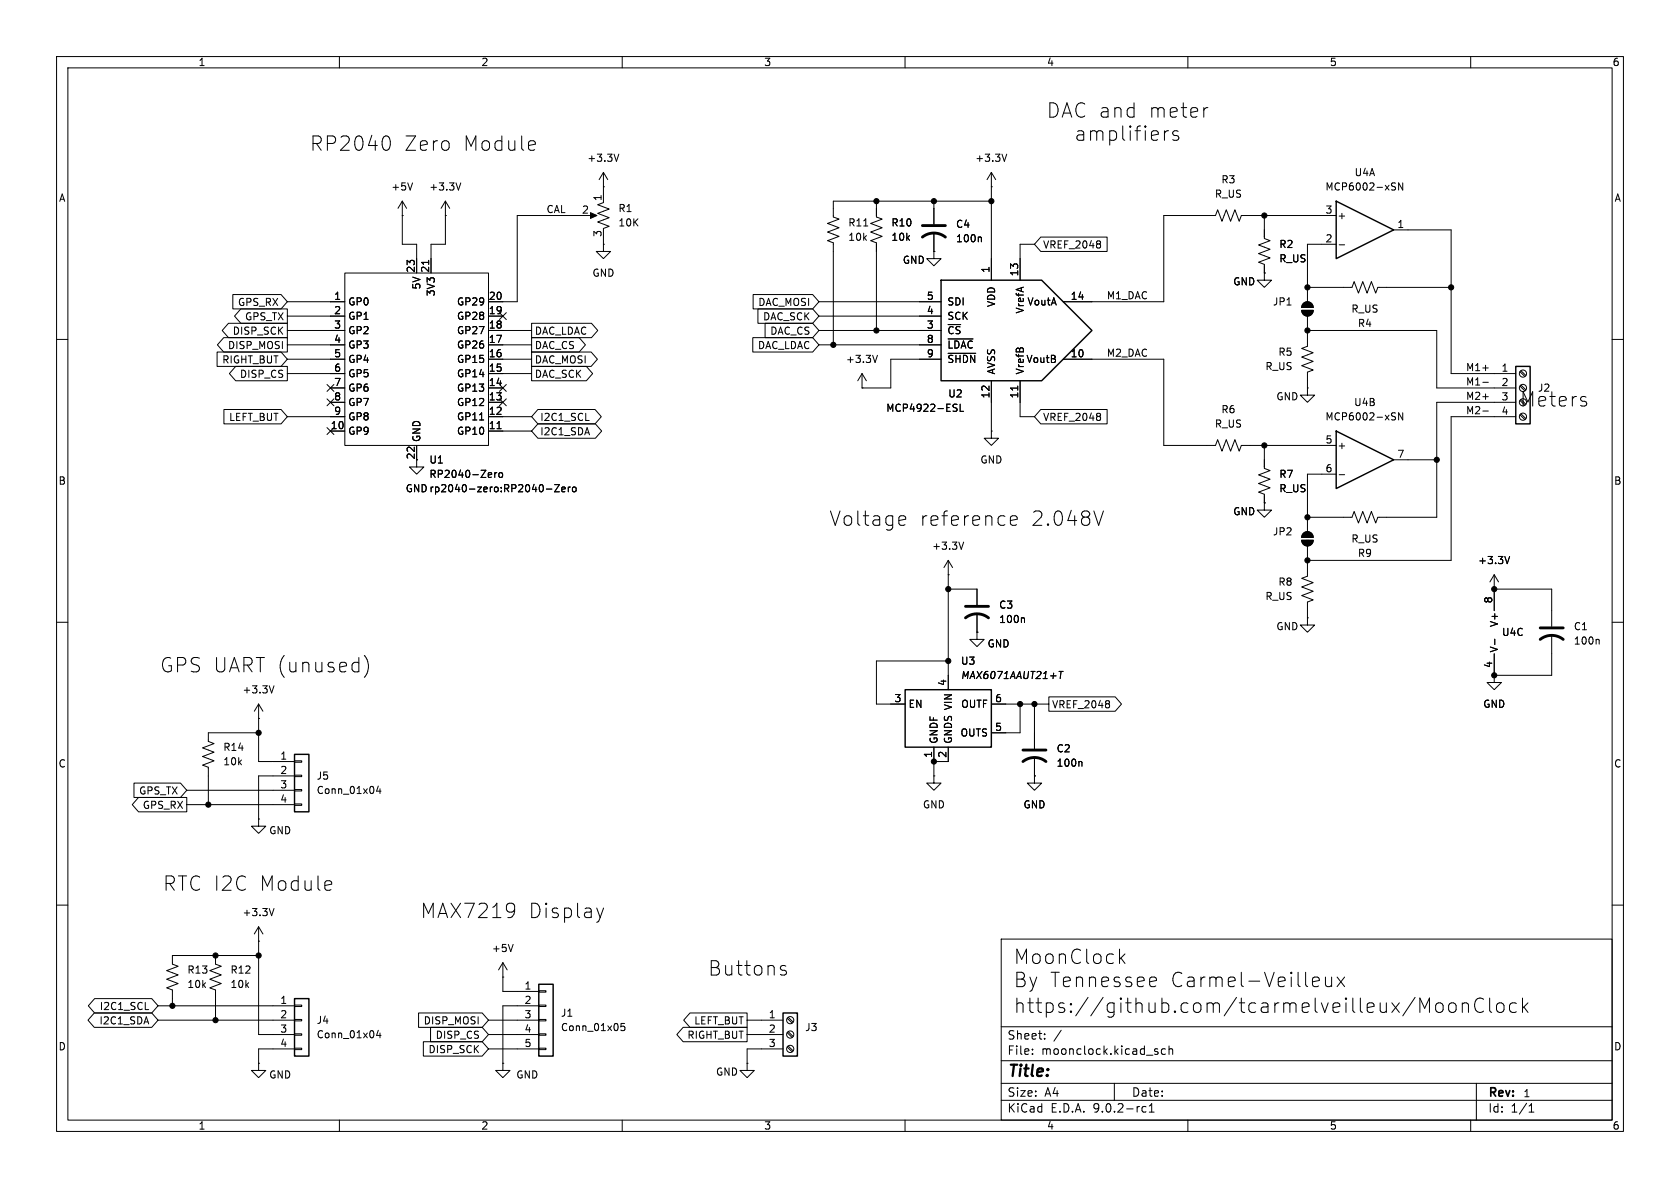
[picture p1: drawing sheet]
<svg xmlns="http://www.w3.org/2000/svg" width="297mm" height="210mm" viewBox="0 0 297 210" stroke-linecap="round" stroke-linejoin="round" font-family="sans-serif">
<g fill="none" stroke="#000" stroke-width=".18">
<path d="M10 10h277v190h-277zM12 12h273v186h-273zM60 10v2M110 10v2M160 10v2M210 10v2M213.5 19l-.4 .1M260 10v2M68.6 24.2a1.9 1.9 0 0 1 0 2.3M71.1 38.1h.1M71.1 35.6l-.7 1.2M71.1 35.6l.8 1.2"/>
<path d="M71.1 35.6v7.6h2.6v5.1M72.9 32.3l-.4 1.3M78.7 38.1h.1M78.7 35.6v7.6h-2.5v5.1M78.7 35.6l-.7 1.2M78.7 35.6l.8 1.2M81.5 32.3l-.5 1.3M94.3 24.9l.2 .1 .1 .5-1.2 .2M94.5 26.5l-.2 .1M102.9 38.1h-11.5v15.2h-5M104.1 38.1h1.1M106.7 35.8l-1 .4 2 .8-2 .7 2 .8-2 .7 2 .8-1 .4v.2"/>
<path d="M106.7 33h.1M106.7 30.5v5.1M106.7 30.5l-.8 1.3M106.7 30.5l.7 1.3M109.4 27.2l-.4 1.3M152.7 39.9h.7M154.9 35.6v2.8l1.1 .3-2.1 .8 2.1 .8-2.1 .7 2.1 .8-2.1 .7 1 .4v15.5M165.1 35.6v4M175.3 33h.1M175.3 35.6h-28v2.8l1 .3-2 .8 2 .8-2 .7 2 .8-2 .7 1 .4v18.1M175.3 30.5l-.8 1.3M175.3 30.5l.7 1.3"/>
<path d="M175.3 30.5v19M178 27.2l-.4 1.3M206.6 23.1l-.5 .1M208.3 23.2l-.6-.1-.4 .4 .1 .3 .9 .3 .1 .2-.1 .4-.3 .1-.7-.1M223.5 38.1v4.1l1 .3-2 .8 2 .8-2 .7 2 .8-2 .8 1 .3v1.6M236.2 38.1h-16.7l-.4 1-.8-2-.7 2-.8-2-.8 2-.7-2-.4 1h-9.2v15.2h-17.7M246.2 32.3l.5 .1M246.5 33l.2 .2-.2 .4M248 32.3v1.3l-.7-1.3v1.3M39.5 59.7h11.3v2.5h-11.3l-1.1-1.2zM40.4 57.1h10.4v2.6h-10.4l-1.1-1.3zM41.2 52.1h8.5l1.1 1.2-1.1 1.3h-8.5z"/>
<path d="M42.6 54.6h8.2v2.6h-8.2l-1.1-1.3zM50.8 53.3h10.2M50.8 55.9h10.2M50.8 58.4h10.2M61 48.3h25.4v30.4h-25.4zM75.8 46v.7M86.4 55.9h2.5M86.4 58.4h7.6M88.3 55.3l1.2 1.2M89.5 55.3l-1.2 1.2M94 57.1h10.6l1.1 1.3-1.1 1.3h-10.6zM94 59.7h8.4l1.1 1.3-1.1 1.2h-8.4z"/>
<path d="M106.7 43.2v1.3h1.2l-1.2 1.2-1.3-1.2h1.3M106.7 43.2h.1M106.7 41.9v1.3M133.1 59.7h10.6l1.1 1.3-1.1 1.2h-10.6zM133.1 52.1h10.6l1.1 1.2-1.1 1.3h-10.6zM134 54.6h9.7l1.1 1.3-1.1 1.3h-9.7zM135.3 57.1h8.4l1.1 1.3-1.1 1.3h-8.4zM144.8 53.3h21.6M144.8 55.9h21.6M144.8 58.4h21.6M165.1 44.5v1.2h1.3l-1.3 1.3-1.3-1.3h1.3M165.1 44.5h.1"/>
<path d="M165.1 41.1v3.4M167.6 59.9h4.4M173.3 41.9l.2 .2v.6M182.9 43.2h-2.6v6.3M184 41.9h11.7v2.6h-11.7l-1.1-1.3zM194.4 42.6l.2 .2-.2 .3M194.4 43.2l.2 .2-.2 .4M223.5 48.3v1.2h1.3l-1.3 1.3-1.3-1.3h1.3M223.5 48.3h.1M230.1 54.9h2.1a1.02 1.02 0 0 1-1.1 1 1.02 1.02 0 0 1-1-1zM230.4 53.6a1.02 1.02 0 0 1 1.1-.2 1.02 1.02 0 0 1 .7 1h-2.1zM231.1 50.8h7.9l.4-1 .8 2 .7-2 .8 2 .7-2 .8 2 .4-1h12.9"/>
<path d="M231.1 55.9v5.3l-1 .4 2.1 .8-2.1 .7 2.1 .8-2.1 .7 2.1 .8-1.1 .4v2.8M231.1 58.4h22.9v10.2h14M236.2 43.2h-5.1v10.1M236.7 43.3h1M246.4 40.6h10.1v25.4h11.5M10 60h2M38.4 62.2h11.3l1.1 1.3-1.1 1.3h-11.3zM39.6 72.4h10.1l1.1 1.3-1.1 1.2h-10.1zM41.7 64.8h9.1v2.5h-9.1l-1.1-1.3zM50.8 66h10.2M50.8 73.7h10.2M50.8 61h10.2"/>
<path d="M50.8 63.5h10.2M57.8 70.5l1.2 1.2M57.8 68l1.2 1.2M57.8 75.6l1.2 1.2M58.4 68.6h2.6M58.4 71.1h2.6M58.4 76.2h2.6M59 70.5l-1.2 1.2M59 68l-1.2 1.2M59 75.6l-1.2 1.2M73.7 78.7v3.9h1.2l-1.2 1.2-1.3-1.2h1.3M84.8 74.2h.7"/>
<path d="M86.4 66h7.6M86.4 68.6h2.5M86.4 71.1h2.5M86.4 73.7h7.6M86.4 61h7.6M86.4 63.5h7.6M86.4 76.2h7.6M87.9 75.8h.7M88.3 68l1.2 1.2M88.3 70.5l1.2 1.2M89.5 68l-1.2 1.2M89.5 70.5l-1.2 1.2"/>
<path d="M94 62.2h10.5l1.1 1.3-1.1 1.3h-10.5zM94 64.8h9.7l1.1 1.2-1.1 1.3h-9.7zM95.1 72.4h10.1l1.1 1.3-1.1 1.2h-10.1l-1.1-1.2zM95.1 74.9h10.2l1.1 1.3-1.1 1.3h-10.2l-1.1-1.3zM103.6 74.3h.6M144.8 61h21.6M152.4 68.6h.1M152.4 66l-.8 1.3M152.4 66l.8 1.3M152.4 66v2.6M155.1 62.8l-.4 1.3M166.4 63.5h-8.9v5.1h-5.1"/>
<path d="M167.6 62.5h4.9M168.7 71.4l.5 .1M169 72.1l.2 .3-.2 .3M169.7 71.4v1.3h.6M175.3 76.2v1.3h1.2l-1.2 1.2-1.3-1.2h1.3M175.3 76.2h.1M175.3 67.3v8.9M179.9 68.2v.8M180.3 67.3v6.4h2.6M184 72.4h11.7v2.5h-11.7l-1.1-1.2zM188 63.5h17.7v15.2h9.2l.4-1 .7 2.1 .8-2.1 .8 2.1 .7-2.1 .8 2.1 .4-1.1h16.7M194.4 73.1l.2 .2-.2 .2"/>
<path d="M194.4 73.7l.2 .1-.2 .5M223.5 78.7v4.1l1 .4-2 .7 2 .8-2 .8 2 .7-2 .8 1 .4v1.5M231.1 68.6v1.3h1.3l-1.3 1.2-1.2-1.2h1.2M231.1 68.6h.1M246.2 73h.5M246.5 73.6l.2 .3-.2 .3M248 73v1.2l-.7-1.2v1.2M262.1 72.7h1M262.1 67.6h1M268 71.1h-14v20.3h-10.4l-.4 1.1-.8-2.1-.7 2.1-.8-2.1-.7 2.1-.8-2.1-.4 1h-7.9M268 73.7h-11.5v25.4h-25.4M268.7 65.7l.9 .8"/>
<path d="M268.7 68.2l.9 .9M268.7 73.3l.9 .9M268.9 65.5l.8 .9M268.9 68.1l.8 .8M268.9 73.2l.8 .8M285 60h2M87.5 83.6v.8M87.8 83.6l-.3 .2M88.3 83.7l.1-.1 .4 .1 .1 .5-.2 .1-.3 .1-.1-.1zM96.6 86.5h1M98 85.7h.9l-.9 1.2h.9M99.3 86.5l.6-.1v-.2l-.4-.1-.2 .2 .1 .6h.5"/>
<path d="M100.5 86.1v.8M100.8 86.1l-.3 .2M101.3 86.2l.3-.1 .3 .2v.4l-.3 .2h-.3l-.1-.2zM159.3 91.2l.7 .1 .1 .5-1.2 .2M160 92.7l-.7 .2M167.6 99.1l.8 1.2M167.6 99.1l-.7 1.2M167.6 99.1v22.8M170.4 95.8l-.5 1.3M178.6 92l1.2-.2-.1-.5-.7-.1-.4 .3v1l.1 .2 .3 .2 .7-.2M195.1 90.3l-.9 2.6M223.5 88.9v1.3h1.3l-1.3 1.2-1.3-1.2h1.3"/>
<path d="M223.5 88.9h.1M230.1 95.5h2.1a1.02 1.02 0 0 1-1.1 1 1.02 1.02 0 0 1-1-1zM230.4 94.3a1.02 1.02 0 0 1 1.1-.2 1.02 1.02 0 0 1 .7 .9h-2.1zM231.1 96.5v5.4l-1 .3 2.1 .8-2.1 .8 2.1 .7-2.1 .8 2.1 .7-1.1 .4v2.8M236.2 83.8h-5.1v10.2M236.7 83.9h1M246.4 81.3h7.6M266.9 98.4l-.4 1.2M10 110h2M64.4 115.9a2.91 2.91 0 0 1 0 3.8M167.6 101.6h.1M167.6 116.8h-12.7v7.7h5.1"/>
<path d="M167.6 104.1h5.1v2.8M172.7 111.8v1.2h-1.3l1.3 1.3 1.3-1.3h-1.3M172.7 111.8h.1M172.7 108.5v3.3M180.9 109.2l.2 .2v.7M187.2 118.7h.7M187.6 118.7l-.2 1.3M231.1 109.2v1.3h1.3l-1.3 1.3-1.2-1.3h1.2M231.1 109.2h.1M264.2 104.1h.1M264.2 119.4v1.3h1.2l-1.2 1.2-1.3-1.2h1.3M264.2 119.4h.1"/>
<path d="M264.2 104.1h10.1v6.6M264.2 101.6l-.8 1.3M264.2 101.6l.7 1.3M264.2 101.6v6.4M264.2 115.6v3.8M264.3 113v1M274.3 112.3v7.1h-10.1M282.5 113l.2 .2v.7M285 110h2M23.7 138.4h8.2l1.1 1.3-1.1 1.3h-8.2zM33 139.7h19.1M45.7 129.5h-8.9v1.6l1 .3-2 .8 2 .8-2 .7 2 .8-2 .8 1 .3v6.6"/>
<path d="M45.7 127h.1M45.7 124.5l.8 1.2M45.7 124.5l-.7 1.2M45.7 124.5v10.1h6.4M48.4 121.2l-.4 1.3M52.1 134.5h1.2v.2h-1.2zM52.1 137h1.2v.3h-1.2zM52.1 139.6h1.2v.2h-1.2zM52.1 137.2h-6.4v7.6M66.9 138.9l-.3 1h.8M67.2 139.4v.9M165.1 137.2v1.2h1.3l-1.3 1.3-1.3-1.3h1.3"/>
<path d="M165.1 137.2h.1M165.1 132.1v5.1M167.6 132.1v2.5h-2.5M175.3 124.5h10.1M180.3 124.5v5h-5M182.9 137.2v1.2h1.2l-1.2 1.3-1.3-1.3h1.3M182.9 137.2h.1M182.9 124.5v7.8M182.9 133.9v3.3M185.4 123.2h11.8l1.1 1.3-1.1 1.2h-11.8zM191.1 134.6l.2 .2v.7M196 123.9l.2 .2-.2 .2"/>
<path d="M196 124.5l.2 .1-.2 .5M24.5 141h8.5v2.5h-8.5l-1.1-1.3zM33 142.2h19.1M45.7 144.8v1.3h-1.3l1.3 1.2 1.3-1.2h-1.3M45.7 144.8h.1M52.1 142.1h1.2v.3h-1.2zM58.3 155.7l.2 .1 .1 .5-1.2 .2M58.5 157.3l-.2 .1M90.9 159.9l.1 .3-.1 1.4M10 160h2M16.7 179.1h10.1l1.1 1.2-1.1 1.3h-10.1l-1.1-1.3zM16.7 176.5h10.1l1.1 1.3-1.1 1.3h-10.1l-1.1-1.3z"/>
<path d="M25.7 178.5h.6M27.9 177.8h24.2M38.1 168.9v1.5l1 .4-2 .8 2 .7-2 .8 2 .8-2 .7 1 .4v5.3M45.7 168.9h-15.2v1.5l1 .4-2 .8 2 .7-2 .8 2 .8-2 .7 1 .4v2.8M45.7 166.4h.1M45.7 163.8v19.1h6.4M45.7 163.8l.8 1.3M45.7 163.8l-.7 1.3M48.4 160.6l-.4 1.3M52.1 177.7h1.2v.2h-1.2zM74 179.1h11.2l1.2 1.2-1.2 1.3h-11.2zM88.9 172.7h.1"/>
<path d="M88.9 170.2l-.8 1.3M88.9 170.2l.8 1.3M88.9 170.2v5.1h6.3M90.7 166.9l-.4 1.3M91 160.8l-.1 .2M95.2 175.1h1.3v.3h-1.3zM95.2 177.7h1.3v.2h-1.3zM95.2 177.8h-6.3v10.2M106.7 160.5l-.6 1.7M122 179.1h10.1v2.5h-10.1l-1.1-1.3zM138.1 171.4l.6 .1 .3 .4-.1 .3-.7 .2M138.1 170.8l.2-.1 .6 .1"/>
<path d="M139.3 179.8l.9 .9M177 166h108v32h-108zM198.2 169.4l.7 .9M198.9 168.6l-1 1M203.6 172.7l.7 .1 .1 .5-1.2 .3M204.3 174.3l-.7 .1M232.4 172.7l.7 .1 .1 .5-1.2 .3M233.1 174.3l-.7 .1M234.3 172.7v1.3l.1 .3a.69 .69 0 0 0 1-.1M235.4 172.7v1.7M236.4 172.7l1.3 1.7M237.7 172.7l-1.3 1.7"/>
<path d="M251 176.4l.9 1.8 .8-1.8v2.6M253.9 177.5a.69 .69 0 0 1 .7-.2 .69 .69 0 0 1 .5 .5v.7a.69 .69 0 0 1-.6 .5 .69 .69 0 0 1-.7-.5v-.7zM256.3 177.4a.69 .69 0 0 1 1.1 .4v.7a.69 .69 0 0 1-.6 .5 .69 .69 0 0 1-.7-.5v-.7zM258.5 177.5a.63 .63 0 0 1 1.1 .1v1.4M258.5 177.3v1.7M262.3 176.7a.95 .95 0 0 0-1.1-.2 .95 .95 0 0 0-.5 1 1.08 1.08 0 0 0 .3 1.2 1.08 1.08 0 0 0 1.1 .2l.2-.2M263.4 176.4v2.2l.3 .4M264.7 177.5a.69 .69 0 0 1 .7-.2 .69 .69 0 0 1 .5 .5v.7a.69 .69 0 0 1-.7 .5 .69 .69 0 0 1-.6-.5v-.7zM268.1 177.4l-.8-.1-.4 .5v.7l.2 .4 .2 .1 .8-.1M269.2 176.4v2.6M269.4 178l.7 1M270.1 177.3l-.9 .9"/>
<path d="M285 160h2M27.9 180.3h24.2M45.7 188v1.2h-1.3l1.3 1.3 1.3-1.3h-1.3M45.7 188h.1M52.1 180.2h1.2v.3h-1.2zM52.1 182.8h1.2v.2h-1.2zM52.1 185.3h1.2v.2h-1.2zM52.1 185.4h-6.4v2.6M60 198v2M66.9 182.1l-.3 .9h.8M67.2 182.6v.9M74.8 184.1h10.4l1.2 1.3-1.2 1.3h-10.4z"/>
<path d="M76.1 181.6h9.1l1.2 1.3-1.2 1.3h-9.1zM86.4 185.4h8.8M86.4 180.3h8.8M86.4 182.9h8.8M88.9 188v1.2h1.3l-1.3 1.3-1.3-1.3h1.3M88.9 188h.1M95.2 180.2h1.3v.3h-1.3zM95.2 182.8h1.3v.2h-1.3zM95.2 185.3h1.3v.2h-1.3zM110 198v2M110.4 180.9h-.6v.6l.1-.1 .5 .1 .1 .1-.1 .5-.2 .1-.4-.1M120.8 181.6h11.3v2.6h-11.3l-1.1-1.3z"/>
<path d="M132.1 188v1.2h1.2l-1.2 1.3-1.3-1.3h1.3M132.1 188h.1M132.1 180.3h6.3M132.1 182.9h6.3M138.4 185.4h-6.3v2.6M139.2 180l.8 .8M139.2 182.5l.8 .9M139.2 185.1l.8 .8M139.3 182.4l.9 .8M139.3 184.9l.9 .9M160 198v2M177 194.5h108"/>
<path d="M177 191.5h108M177 187.5h108M177 181.5h108M182.5 186.3v.1M182.5 185.5v.1M184.7 183.6v.1M184.7 182.8v.1M187.6 182.1l-1.3 2M197 191.5v3M202.6 195.7l-.4-.1-.3 .3v.4l.1 .2h.6M203.2 196.6h.8M203.2 195.5l.4-.4v1.5"/>
<path d="M204.5 185.9l.2 .2-.2 .3M204.5 185.4l.2 .1M206 185.5l-.4-.1-.3 .3v.4l.2 .2h.5M206.7 185.5l.2-.1 .3 .1 .1 .9M206.7 184.9v1.5M210 198v2M260 198v2M261 191.5v6.5M270.3 196.6h.9M270.3 195.5l.4-.4v1.5"/>
<circle cx="269.2" cy="68.6" r=".63"/>
<circle cx="269.2" cy="73.7" r=".63"/>
<circle cx="269.2" cy="66" r=".63"/>
<circle cx="139.7" cy="180.3" r=".63"/>
<circle cx="139.7" cy="182.9" r=".63"/>
<circle cx="139.7" cy="185.4" r=".63"/>
</g>
<path d="M163.1 39.9h4M163.1 41.9a3.3 3.3 0 0 1 4 0M170.7 109.2a3.3 3.3 0 0 1 4.1 0M170.7 107.2h4.1M272.3 113a3.3 3.3 0 0 1 4.1 0M272.3 111h4.1M180.8 134.6a3.3 3.3 0 0 1 4.1 0M180.8 132.6h4.1" fill="none" stroke="#000" stroke-width=".51"/>
<g fill="#000" stroke="#000" stroke-width=".18">
<path d="M104.4 37.6l1.1 .5-1.1 .5zM230.1 54.9h2.1a1.02 1.02 0 0 1-1.1 1 1.02 1.02 0 0 1-1-1zM230.4 53.6a1.02 1.02 0 0 1 1.1-.2 1.02 1.02 0 0 1 .7 1h-2.1zM230.1 95.5h2.1a1.02 1.02 0 0 1-1.1 1 1.02 1.02 0 0 1-1-1zM230.4 94.3a1.02 1.02 0 0 1 1.1-.2 1.02 1.02 0 0 1 .7 .9h-2.1z"/>
<circle cx="154.9" cy="35.6" r=".46"/>
<circle cx="165.1" cy="35.6" r=".46"/>
<circle cx="175.3" cy="35.6" r=".46"/>
<circle cx="223.5" cy="38.1" r=".46"/>
<circle cx="154.9" cy="58.4" r=".46"/>
<circle cx="231.1" cy="58.4" r=".46"/>
<circle cx="231.1" cy="50.8" r=".46"/>
<circle cx="256.5" cy="50.8" r=".46"/>
<circle cx="147.3" cy="61" r=".46"/>
<circle cx="223.5" cy="78.7" r=".46"/>
<circle cx="231.1" cy="91.4" r=".46"/>
<circle cx="231.1" cy="99.1" r=".46"/>
<circle cx="254" cy="81.3" r=".46"/>
<circle cx="167.6" cy="104.1" r=".46"/>
<circle cx="167.6" cy="116.8" r=".46"/>
<circle cx="264.2" cy="119.4" r=".46"/>
<circle cx="264.2" cy="104.1" r=".46"/>
<circle cx="45.7" cy="129.5" r=".46"/>
<circle cx="165.1" cy="134.6" r=".46"/>
<circle cx="180.3" cy="124.5" r=".46"/>
<circle cx="182.9" cy="124.5" r=".46"/>
<circle cx="36.8" cy="142.2" r=".46"/>
<circle cx="30.5" cy="177.8" r=".46"/>
<circle cx="38.1" cy="168.9" r=".46"/>
<circle cx="45.7" cy="168.9" r=".46"/>
<circle cx="38.1" cy="180.3" r=".46"/>
</g>
<path d="M236.2 35.6l10.2 5-10.2 5.1zM166.4 49.5h17.7l8.9 8.9-8.9 8.9h-17.7zM236.2 76.2l10.2 5.1-10.2 5.1zM268 64.8h2.5v10.1h-2.5zM52.1 133.4h2.5v10.1h-2.5zM160 121.9h15.3v10.2h-15.3zM52.1 176.5h2.5v10.2h-2.5zM95.2 174h2.6v12.7h-2.6zM138.4 179.1h2.6v7.6h-2.6z" fill="none" stroke="#000" stroke-width=".25"/>
<g font-size="3.5">
<text x="185" y="21">DAC and</text>
<text x="202.9" y="21">meter</text>
<text x="54.8" y="26.9">RP2040</text>
<text x="71.4" y="26.9">Zero</text>
<text x="81.7" y="26.9">Module</text>
<text x="189.9" y="25.1">amplifiers</text>
<text x="268.7" y="72.1">Meters</text>
<text x="146.6" y="93.2">Voltage</text>
<text x="162.5" y="93.2">reference</text>
<text x="182.2" y="93.2">2.048V</text>
<text x="28.3" y="119.1">GPS UART (unused)</text>
<text x="28.8" y="157.7">RTC I2C</text>
<text x="45.7" y="157.7">Module</text>
<text x="74.3" y="162.5">MAX7219</text>
<text x="93.4" y="162.5">Display</text>
<text x="125.2" y="172.7">Buttons</text>
<text x="179.1" y="170.7">MoonClock</text>
<text x="179.1" y="179.3">https://github.com/tcarmelveilleux/MoonClock</text>
<text x="179.1" y="174.7">By Tennessee</text>
<text x="206.7" y="174.7">Carmel-Veilleux</text>
</g>
<text font-size="2.8" x="178" y="190.9">Title:</text>
<g font-size="2.1">
<text x="178" y="184">Sheet:</text>
<text x="178" y="186.7">File:</text>
<text x="184.1" y="186.7">moonclock.kicad_sch</text>
<text x="178" y="196.9">KiCad</text>
<text x="178" y="194.1">Size:</text>
<text x="184.7" y="194.1">A4</text>
<text x="185.7" y="196.9">E.D.A.</text>
<text x="193.3" y="196.9">9.0.2-rc1</text>
<text x="200" y="194.1">Date:</text>
<text x="263" y="194.3">Rev:</text>
<text x="263" y="196.9">Id:</text>
<text x="267.1" y="196.9">1/1</text>
</g>
<g font-size="1.8">
<text x="35" y="11.9">1</text>
<text x="85" y="11.9">2</text>
<text x="135" y="11.9">3</text>
<text x="185" y="11.9">4</text>
<text x="235" y="11.9">5</text>
<text x="285" y="11.9">6</text>
<text x="103.7" y="28.8">+3.3V</text>
<text x="172.3" y="28.8">+3.3V</text>
<text x="10.3" y="35.9">A</text>
<text x="69.1" y="33.9">+5V</text>
<text x="75.8" y="33.9">+3.3V</text>
<text x="106.4" y="35.6" transform="rotate(-90 106.4 35.6)">1</text>
<text x="214.7" y="35.2">R_US</text>
<text x="215.8" y="32.6">R3</text>
<text x="234.2" y="33.9">MCP6002-xSN</text>
<text x="239.4" y="31.3">U4A</text>
<text x="285.3" y="35.9">A</text>
<text x="96.5" y="37.8">CAL</text>
<text x="102.8" y="37.8">2</text>
<text x="106.4" y="42" transform="rotate(-90 106.4 42)">3</text>
<text x="109.2" y="37.7">R1</text>
<text x="109.2" y="40.2">10K</text>
<text x="149.9" y="40.2">R11</text>
<text x="157.5" y="40.2">R10</text>
<text x="168.9" y="40.5">C4</text>
<text x="234.2" y="37.8">3</text>
<text x="236.3" y="39">+</text>
<text x="246.9" y="40.4">1</text>
<text x="149.9" y="42.8">10k</text>
<text x="157.5" y="42.8">10k</text>
<text x="159.5" y="46.8">GND</text>
<text x="168.9" y="43">100n</text>
<text x="184.3" y="44.1">VREF_2048</text>
<text x="226.1" y="44">R2</text>
<text x="226.1" y="46.6">R_US</text>
<text x="234.2" y="42.9">2</text>
<text x="59" y="53.1">1</text>
<text x="73.4" y="48.3" transform="rotate(-90 73.4 48.3)">23</text>
<text x="74.5" y="51.3" transform="rotate(-90 74.5 51.3)">5V</text>
<text x="75.9" y="48.3" transform="rotate(-90 75.9 48.3)">21</text>
<text x="77.1" y="52.5" transform="rotate(-90 77.1 52.5)">3V3</text>
<text x="86.3" y="53.1">20</text>
<text x="104.6" y="49.1">GND</text>
<text x="163.8" y="53.1">5</text>
<text x="175" y="48.3" transform="rotate(-90 175 48.3)">1</text>
<text x="180.1" y="48.9" transform="rotate(-90 180.1 48.9)">13</text>
<text x="189.2" y="53.1">14</text>
<text x="195.6" y="53">M1_DAC</text>
<text x="217.9" y="50.6">GND</text>
<text x="41" y="59.4">DISP_SCK</text>
<text x="42" y="54.3">GPS_RX</text>
<text x="43.2" y="56.8">GPS_TX</text>
<text x="59" y="55.6">2</text>
<text x="59" y="58.2">3</text>
<text x="61.5" y="54.2">GP0</text>
<text x="61.5" y="56.7">GP1</text>
<text x="61.5" y="59.3">GP2</text>
<text x="80.7" y="54.2">GP29</text>
<text x="80.7" y="56.7">GP28</text>
<text x="80.7" y="59.3">GP27</text>
<text x="86.3" y="55.6">19</text>
<text x="86.3" y="58.2">18</text>
<text x="94.5" y="59.4">DAC_LDAC</text>
<text x="134" y="54.3">DAC_MOSI</text>
<text x="134.8" y="56.8">DAC_SCK</text>
<text x="136.1" y="59.4">DAC_CS</text>
<text x="163.8" y="55.6">4</text>
<text x="163.8" y="58.2">3</text>
<text x="167.4" y="54.2">SDI</text>
<text x="167.4" y="56.7">SCK</text>
<text x="167.4" y="59.3">~{CS}</text>
<text x="176.1" y="54.4" transform="rotate(-90 176.1 54.4)">VDD</text>
<text x="181.2" y="55.5" transform="rotate(-90 181.2 55.5)">VrefA</text>
<text x="181.5" y="54.2">VoutA</text>
<text x="224.9" y="54.2">JP1</text>
<text x="238.8" y="55.5">R_US</text>
<text x="240" y="58">R4</text>
<text x="39.2" y="64.5">RIGHT_BUT</text>
<text x="40.2" y="61.9">DISP_MOSI</text>
<text x="59" y="60.7">4</text>
<text x="59" y="63.2">5</text>
<text x="59" y="65.8">6</text>
<text x="61.5" y="61.8">GP3</text>
<text x="61.5" y="64.4">GP4</text>
<text x="80.7" y="61.8">GP26</text>
<text x="80.7" y="64.4">GP15</text>
<text x="86.3" y="60.7">17</text>
<text x="86.3" y="63.2">16</text>
<text x="86.3" y="65.8">15</text>
<text x="94.5" y="64.5">DAC_MOSI</text>
<text x="94.5" y="61.9">DAC_CS</text>
<text x="133.9" y="61.9">DAC_LDAC</text>
<text x="149.5" y="64.4">+3.3V</text>
<text x="163.8" y="60.7">8</text>
<text x="163.8" y="63.2">9</text>
<text x="167.4" y="61.8">~{LDAC}</text>
<text x="167.4" y="64.4">~{SHDN}</text>
<text x="181.4" y="64.4">VoutB</text>
<text x="189.2" y="63.2">10</text>
<text x="195.6" y="63.2">M2_DAC</text>
<text x="223.6" y="65.6">R_US</text>
<text x="225.9" y="63.1">R5</text>
<text x="259.1" y="65.7">M1+</text>
<text x="265.4" y="65.8">1</text>
<text x="42.3" y="67">DISP_CS</text>
<text x="59" y="68.3">7</text>
<text x="59" y="70.9">8</text>
<text x="61.5" y="66.9">GP5</text>
<text x="61.5" y="69.4">GP6</text>
<text x="61.5" y="72">GP7</text>
<text x="80.7" y="66.9">GP14</text>
<text x="80.7" y="69.4">GP13</text>
<text x="80.7" y="72">GP12</text>
<text x="86.3" y="68.3">14</text>
<text x="86.3" y="70.9">13</text>
<text x="94.5" y="67">DAC_SCK</text>
<text x="167.5" y="70.5">U2</text>
<text x="175" y="70.5" transform="rotate(-90 175 70.5)">12</text>
<text x="176.1" y="66.3" transform="rotate(-90 176.1 66.3)">AVSS</text>
<text x="180.1" y="70.5" transform="rotate(-90 180.1 70.5)">11</text>
<text x="181.2" y="66.3" transform="rotate(-90 181.2 66.3)">VrefB</text>
<text x="225.5" y="71">GND</text>
<text x="239.3" y="72">U4B</text>
<text x="259.1" y="70.8">M2+</text>
<text x="259.1" y="68.2">M1-</text>
<text x="265.4" y="68.3">2</text>
<text x="265.4" y="70.9">3</text>
<text x="271.8" y="69.4">J2</text>
<text x="40.4" y="74.6">LEFT_BUT</text>
<text x="58.4" y="75.9">10</text>
<text x="59" y="73.4">9</text>
<text x="61.5" y="74.5">GP8</text>
<text x="61.5" y="77.1">GP9</text>
<text x="80.7" y="74.5">GP11</text>
<text x="80.7" y="77.1">GP10</text>
<text x="86.3" y="73.4">12</text>
<text x="86.3" y="75.9">11</text>
<text x="95.4" y="74.6">I2C1_SCL</text>
<text x="95.4" y="77.2">I2C1_SDA</text>
<text x="156.6" y="73">MCP4922-ESL</text>
<text x="184.3" y="74.6">VREF_2048</text>
<text x="214.7" y="75.8">R_US</text>
<text x="215.8" y="73.3">R6</text>
<text x="234.2" y="74.5">MCP6002-xSN</text>
<text x="259.1" y="73.3">M2-</text>
<text x="265.4" y="73.4">4</text>
<text x="73.4" y="81.3" transform="rotate(-90 73.4 81.3)">22</text>
<text x="74.5" y="78.2" transform="rotate(-90 74.5 78.2)">GND</text>
<text x="75.8" y="82.1">U1</text>
<text x="173.2" y="82.1">GND</text>
<text x="234.2" y="78.5">5</text>
<text x="234.2" y="83.6">6</text>
<text x="236.3" y="79.6">+</text>
<text x="246.9" y="81">7</text>
<text x="10.3" y="85.9">B</text>
<text x="71.6" y="87.2">GNDrp2040-zero:RP2040-Zero</text>
<text x="75.8" y="84.7">RP2040-Zero</text>
<text x="226.1" y="84.7">R7</text>
<text x="226.1" y="87.2">R_US</text>
<text x="285.3" y="85.9">B</text>
<text x="217.9" y="91.3">GND</text>
<text x="224.9" y="94.8">JP2</text>
<text x="164.7" y="97.4">+3.3V</text>
<text x="238.8" y="96.1">R_US</text>
<text x="240" y="98.7">R9</text>
<text x="261.2" y="99.9">+3.3V</text>
<text x="176.5" y="107.8">C3</text>
<text x="223.6" y="106.3">R_US</text>
<text x="225.9" y="103.7">R8</text>
<text x="263.9" y="106.8" transform="rotate(-90 263.9 106.8)">8</text>
<text x="176.5" y="110.3">100n</text>
<text x="225.5" y="111.6">GND</text>
<text x="265" y="110.9" transform="rotate(-90 265 110.9)">V+</text>
<text x="265.4" y="112.6">U4C</text>
<text x="278.1" y="111.6">C1</text>
<text x="169.8" y="117.7">U3</text>
<text x="174.5" y="114.7">GND</text>
<text x="263.9" y="118.2" transform="rotate(-90 263.9 118.2)">4</text>
<text x="265" y="115.4" transform="rotate(-90 265 115.4)">V-</text>
<text x="278.1" y="114.1">100n</text>
<text x="42.8" y="122.8">+3.3V</text>
<text x="158" y="124.2">3</text>
<text x="160.5" y="125.3">EN</text>
<text x="167.4" y="121.4" transform="rotate(-90 167.4 121.4)">4</text>
<text x="169.8" y="120.2">MAX6071AAUT21+T</text>
<text x="169.8" y="125.3">OUTF</text>
<text x="175.8" y="124.2">6</text>
<text x="185.9" y="125.4">VREF_2048</text>
<text x="262.1" y="125.3">GND</text>
<text x="166" y="131.6" transform="rotate(-90 166 131.6)">GNDF</text>
<text x="168.5" y="131.6" transform="rotate(-90 168.5 131.6)">GNDS VIN</text>
<text x="169.7" y="130.4">OUTS</text>
<text x="175.8" y="129.3">5</text>
<text x="10.3" y="135.9">C</text>
<text x="39.4" y="135.5">10k</text>
<text x="39.4" y="132.9">R14</text>
<text x="49.5" y="134.4">1</text>
<text x="49.5" y="136.9">2</text>
<text x="164.8" y="134.1" transform="rotate(-90 164.8 134.1)">1</text>
<text x="167.4" y="134.1" transform="rotate(-90 167.4 134.1)">2</text>
<text x="186.7" y="133.2">C2</text>
<text x="186.7" y="135.7">100n</text>
<text x="285.3" y="135.9">C</text>
<text x="24.5" y="140.7">GPS_TX</text>
<text x="25.1" y="143.2">GPS_RX</text>
<text x="49.5" y="139.4">3</text>
<text x="49.5" y="142">4</text>
<text x="55.9" y="138">J5</text>
<text x="55.9" y="140.6">Conn_01x04</text>
<text x="163.1" y="143.1">GND</text>
<text x="180.8" y="143.1">GND</text>
<text x="47.5" y="147.7">GND</text>
<text x="42.8" y="162.2">+3.3V</text>
<text x="33" y="172.3">R13</text>
<text x="40.6" y="172.3">R12</text>
<text x="86.9" y="168.5">+5V</text>
<text x="17.5" y="178.8">I2C1_SCL</text>
<text x="33" y="174.9">10k</text>
<text x="40.6" y="174.9">10k</text>
<text x="49.5" y="177.5">1</text>
<text x="92.6" y="175">1</text>
<text x="92.6" y="177.5">2</text>
<text x="99.1" y="179.9">J1</text>
<text x="10.3" y="185.9">D</text>
<text x="17.5" y="181.3">I2C1_SDA</text>
<text x="49.5" y="180.1">2</text>
<text x="49.5" y="182.6">3</text>
<text x="49.5" y="185.2">4</text>
<text x="55.9" y="181.2">J4</text>
<text x="55.9" y="183.7">Conn_01x04</text>
<text x="74.8" y="181.3">DISP_MOSI</text>
<text x="76.9" y="183.8">DISP_CS</text>
<text x="92.6" y="180.1">3</text>
<text x="92.6" y="182.6">4</text>
<text x="92.6" y="185.2">5</text>
<text x="99.1" y="182.5">Conn_01x05</text>
<text x="121.4" y="183.8">RIGHT_BUT</text>
<text x="122.6" y="181.3">LEFT_BUT</text>
<text x="135.8" y="180.1">1</text>
<text x="135.8" y="182.6">2</text>
<text x="135.8" y="185.2">3</text>
<text x="142.2" y="182.5">J3</text>
<text x="285.3" y="185.9">D</text>
<text x="47.5" y="190.9">GND</text>
<text x="75.7" y="186.4">DISP_SCK</text>
<text x="91.2" y="190.9">GND</text>
<text x="126.5" y="190.3">GND</text>
<text x="269.2" y="194.2">1</text>
<text x="35" y="199.9">1</text>
<text x="85" y="199.9">2</text>
<text x="135" y="199.9">3</text>
<text x="185" y="199.9">4</text>
<text x="235" y="199.9">5</text>
<text x="285" y="199.9">6</text>
</g>
</svg>
